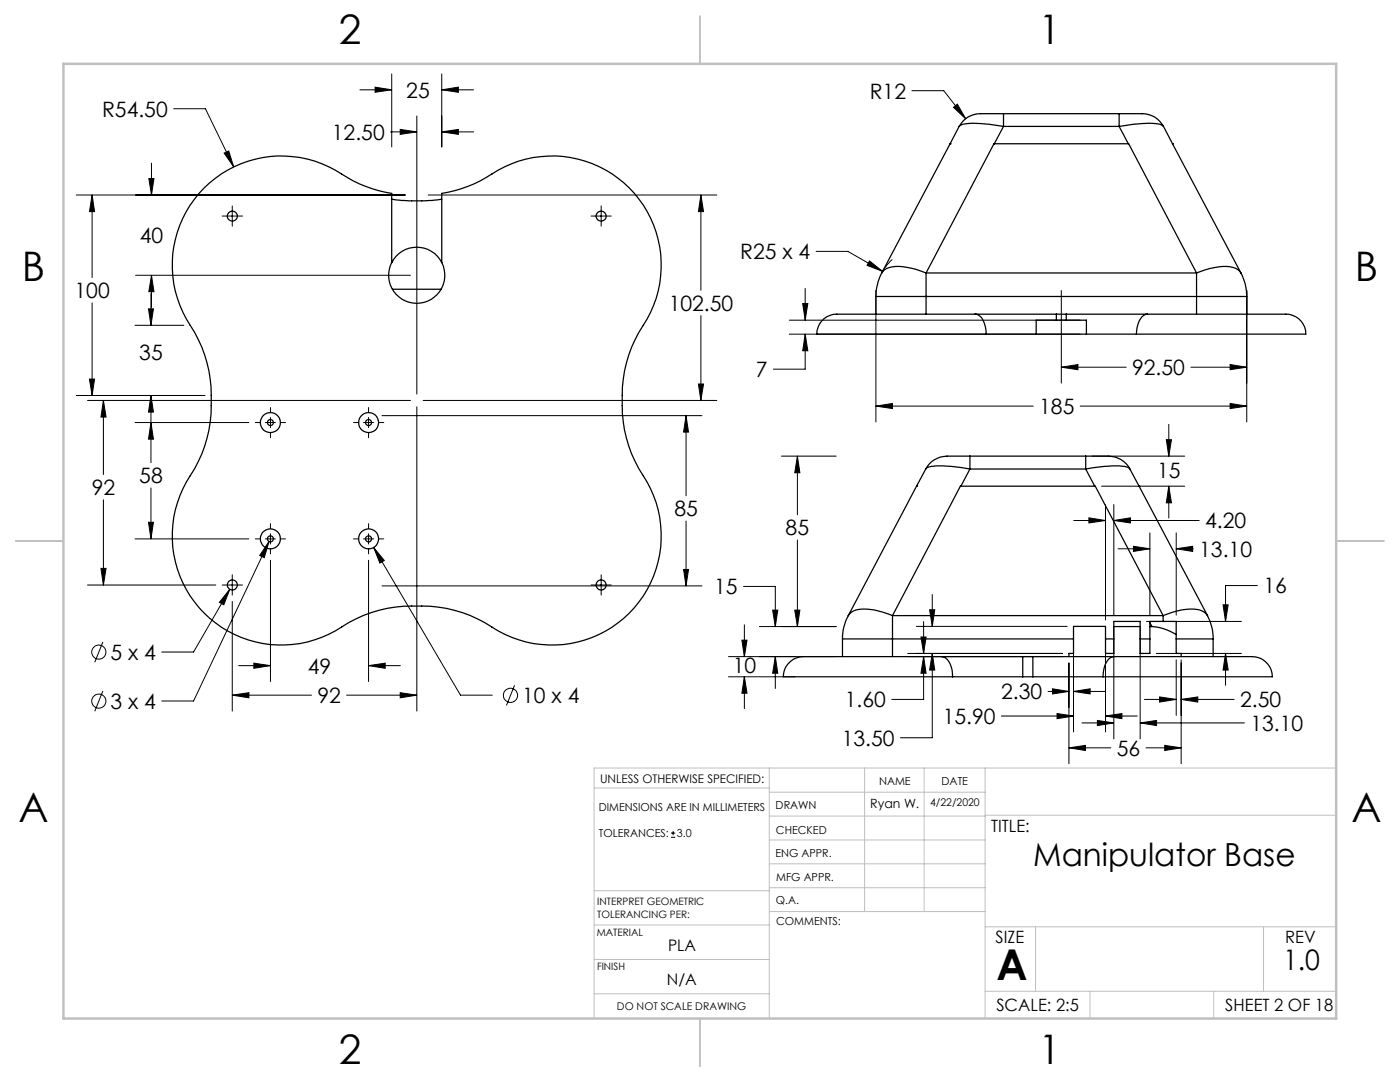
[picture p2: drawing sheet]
<svg xmlns="http://www.w3.org/2000/svg" width="279mm" height="216mm" viewBox="0 0 279 216" stroke-linecap="round" stroke-linejoin="round" font-family="sans-serif">
<g fill="none" stroke="#000" stroke-width=".2">
<path d="M71.8 17.9h6.4M74.9 17.4l3.3 .5-3.3 .5zM78.2 14.7v14.6M88.2 17.9l3.3-.5v1zM88.2 14.7v14.6M88.2 17.9h6.3M182 18.1h6.3l4.4 5.6M15.2 38.9h65.7M18.4 38.9l.5 3.3h-1zM18.4 38.9v16.5M29.7 35.6h1l-.5 3.3zM30.2 32.6v6.3"/>
<path d="M34.6 21.7h6.4l5.6 11.6M44.7 30.6l.9-.5 1 3.2zM77.9 26.3h5.3M79.9 25.8l3.3 .5-3.3 .5zM83.2 23.1v55.5M85.4 38.9h57.7M88.2 26.3l3.3-.5v1zM88.2 26.3h6.3M139.9 38.9l.5 3.3h-1zM139.9 38.9v19M190.3 21.4l.8-.6 1.6 2.9zM27.1 54.9h54.8"/>
<path d="M30.1 58.6v6.3M30.2 54.9l.5 3.3h-1zM30.2 54.9v6.4M44.3 43.1h4.1M46.4 41.1v4M118 43.1h4M120 41.1v4M160.7 57.5v6.4M162.9 50.2h6.3l6.9 4M173.5 52.1l2.6 2.1-3.1-1.2zM174.8 58v26.2M178.1 51.8l-1.5 1.6"/>
<path d="M211.8 58v18.4M248.8 58v26.2M15.2 78.9h25.7M17.5 79.9h64.4M17.9 75.6h1l-.5 3.3zM18.4 60.4v18.5M20.6 79.9l.6 3.3h-1.1zM20.6 79.9v14.8M27 64.9h9.7M29.6 61.6h1l-.5 3.3zM30.1 78.9l.5 3.3h-1zM30.1 78.9v13.4"/>
<path d="M84.5 79.9h58.6M139.4 76.6h1l-.5 3.3zM139.9 63v16.9M157.5 66.7h58M157.5 63.9h58M160.2 60.6h1l-.5 3.3zM160.7 66.7l.5 3.3h-1zM160.7 66.7v7h-6.4M211.8 73.3l3.3-.6v1.1zM211.8 73.3h13M237.7 73.3h11.1M245.5 72.7l3.3 .6-3.3 .5z"/>
<path d="M20.6 99.7v17M27 84.3h22.7M30.1 84.3l.5 3.3h-1zM30.1 97.4v10.1M50.9 84.3h1M53 84.3h2M54 81.3v1M54 83.3v2M54 86.4v.9M56 84.3h1M70.6 84.3h.9M72.5 84.3h2.1"/>
<path d="M73.6 81.3v1M73.6 83.3v2M73.6 86.4v.9M75.6 84.3h1M76.2 82.9h63.9M83.2 81.2v60.7M136.9 82.9l.5 3.3h-1zM136.9 82.9v16M156 91h10.9M159.1 91l.5 3.3h-1zM159.1 91v11.7M174.8 81l3.3-.5v1z"/>
<path d="M174.8 81h31.4M215.6 81h33.2M217.9 91h18.5M219.9 97h16.5M232.8 87.7h1l-.5 3.3zM233.3 97l.5 3.3h-1zM233.3 84.7v6.3M233.3 97v6.4M245.5 80.5l3.3 .5-3.3 .5zM17.5 116.7h25.6M20.1 113.4h1.1l-.6 3.3zM27 107.5h22.7"/>
<path d="M29.6 104.2h1l-.5 3.3zM44.3 116.7h4.1M45.9 117.6l-1.2 3.1-.9-.5zM45.9 117.6l-7.3 12.5h-6.3M46.4 114.7v4M50.9 107.5h1M53 107.5h2M53.7 108.1l-1 3.2-.9-.5zM53.7 108.1l-15.1 31.8h-6.3M54 104.5v1M54 106.5v2M54 109.5v1"/>
<path d="M54 111.8v24.2M56 107.5h1M70.6 107.5h.9M72.5 107.5h2.1M73.6 104.5v1M73.6 106.5v2M73.6 109.5v1M73.6 111.8v24.2M74.6 109.3l2.1 2.5-.9 .6zM74.6 109.3l17.3 29.4h6.3M75.6 107.5h1M76.2 116.9h63.9"/>
<path d="M118 116.7h4M120 114.7v4M136.4 113.6h1l-.5 3.3zM136.9 104v12.9M148.4 117h6.3v8M159.1 107.7v17.3M186.1 118.6v6.4M214.3 103.9h6.3M217.3 103.3l3.3 .6-3.3 .5zM220.6 100.7v23M222.3 103.9l3.3-.6v1.1zM222.3 100.7v22"/>
<path d="M222.3 103.9h17M223.1 109.5h6.4M226.2 109l3.3 .5-3.3 .5zM229.5 106.3v16.4M234.7 109.5l3.3-.5v1zM234.7 106.3v16.4M234.7 109.5h3.4M250.9 116.8h-6.3v7.2M20.5 137.9l-1.6 4M20.5 128.1l-1.6 4.1M46.4 138.7l3.3-.5v1zM46.4 120v21.9"/>
<path d="M46.4 138.7h15.8M47.6 132.8h6.4M50.7 132.3l3.3 .5-3.3 .6zM69.2 138.7h14M73.6 132.8l3.3-.5v1.1zM73.6 132.8h6.3M79.9 138.2l3.3 .5-3.3 .5zM102.7 136.7l-1.6 4.1M145.4 131h21.5M145.4 135h13.2M148.1 127.7h1l-.5 3.3zM148.6 135l.5 3.3h-1z"/>
<path d="M148.6 124.7v6.3M148.6 135v6.4M151.6 125h15.3M154.2 121.7h1l-.5 3.3zM154.7 131l.5 3.3h-1zM154.7 131v6.4M158.6 121.7h1l-.5 3.3zM181.2 131h30.9M181.2 130.4h30.9M182.9 125h30.1M183.8 127.1h1l-.5 3.3zM184.3 131l.5 3.3h-1z"/>
<path d="M184.3 131v8.6h-6.3M184.3 124v6.4M185.5 121.7h1l-.4 3.3zM186.1 130.4l.4 3.3h-1zM186.1 130.4v16.8h-6.4M209.2 138h4.1M210 137.4l3.3 .6-3.3 .5zM213.3 132.3v20.1M214.2 138l3.4-.6v1.1zM214.2 126.3v19.7M214.2 138h6.4M220.6 126.3v19.7"/>
<path d="M222.3 125.3v22.1M227.5 125.3v22.1M228.4 139.6h6.3M228.8 124h19M230.8 130.4h17M231.4 139.1l3.3 .5-3.3 .5zM234.7 131.7v11M235.7 139.6l3.3-.5v1zM235.7 139.6h10.6M235.7 131.7v20.7M244.1 120.7h1l-.5 3.3zM244.6 130.4l.5 3.3h-1z"/>
<path d="M244.6 130.4v6.3M199.8 142.9h14.4M211 142.4l3.2 .5-3.2 .5zM213.3 149.2l3.3-.5v1.1zM213.3 149.2h8.4M215.9 144.3h6.4M219 143.8l3.3 .5-3.3 .5zM220.6 142.9l3.3-.5v1zM220.6 142.9h6.4M227.5 144.3l3.3-.5v1zM227.5 144.3h20.9M228.7 149.2h7"/>
<path d="M232.4 148.7l3.3 .5-3.3 .6zM133.9 167.1h.9M133.9 166.2h.9M134.3 165.8v.9"/>
<circle cx="19.7" cy="130.1" r="1.41"/>
<circle cx="19.7" cy="139.9" r="1.41"/>
<circle cx="101.9" cy="138.8" r="1.41"/>
</g>
<g fill="none" stroke="#c0c0c0" stroke-width=".2">
<path d="M118.6 157.2h34.9M153.5 153.2v50M153.5 158.1h43.1M172.5 153.2v28.7M184.4 153.2v28.7M196.6 153.2v50M266.7 153.2h-148.1v50M118.6 177.7h35M153.5 167.6h43.1M153.5 162.8h43.1M153.5 172.4h43.1M153.5 177.1h43.1"/>
<path d="M196.6 162.7h70.1M118.6 198.3h34.9M118.6 191.5h34.9M118.6 184.6h35M153.6 181.9h43M196.6 197.8h70.1M196.6 184.9h70.1M206.7 184.9v12.9M217.5 197.8v5.4M242.2 197.8v5.4M252.2 184.9v12.9"/>
</g>
<path d="M139.7 3.2v9.5M3.1 107.9h9.6M266.7 107.9h9.5M139.7 203.2v9.6" fill="none" stroke="#c0c0c0" stroke-width=".25"/>
<path d="M12.7 12.7h254v190.5h-254z" fill="none" stroke="#c0c0c0" stroke-width=".5"/>
<path d="M174.8 81l3.3-.5v1zM245.5 80.5l3.3 .5-3.3 .5zM245.5 72.7l3.3 .6-3.3 .5zM211.8 73.3l3.3-.6v1.1zM160.7 66.7l.5 3.3h-1zM160.2 60.6h1l-.5 3.3zM190.3 21.4l2.4 2.3-1.6-2.9zM173.5 52.1l-.5 .9 3.1 1.2zM139.4 76.6h1l-.5 3.3zM139.9 38.9l.5 3.3h-1zM30.1 78.9l.5 3.3h-1zM29.6 61.6h1l-.5 3.3zM17.9 75.6h1l-.5 3.3zM18.4 38.9l.5 3.3h-1zM44.7 30.6l1.9 2.7-1-3.2zM30.2 54.9l.5 3.3h-1zM29.7 35.6h1l-.5 3.3zM74.9 17.4l3.3 .5-3.3 .5zM88.2 17.9l3.3-.5v1zM79.9 25.8l3.3 .5-3.3 .5zM88.2 26.3l3.3-.5v1zM136.4 113.6h1l-.5 3.3zM136.9 82.9l.5 3.3h-1zM53.7 108.1l-1.9 2.7 .9 .5zM50.7 132.3l3.3 .5-3.3 .6zM73.6 132.8l3.3-.5v1.1zM29.6 104.2h1l-.5 3.3zM30.1 84.3l.5 3.3h-1zM74.6 109.3l1.2 3.1 .9-.6zM79.9 138.2l3.3 .5-3.3 .5zM46.4 138.7l3.3-.5v1zM20.6 79.9l.6 3.3h-1.1zM20.1 113.4h1.1l-.6 3.3zM45.9 117.6l-2.1 2.6 .9 .5zM158.6 121.7h1l-.5 3.3zM159.1 91l.5 3.3h-1zM154.2 121.7h1l-.5 3.3zM154.7 131l.5 3.3h-1zM148.1 127.7h1l-.5 3.3zM148.6 135l.5 3.3h-1zM184.3 131l.5 3.3h-1zM183.8 127.1h1l-.5 3.3zM211 142.4l3.2 .5-3.2 .5zM220.6 142.9l3.3-.5v1zM219 143.8l3.3 .5-3.3 .5zM227.5 144.3l3.3-.5v1zM226.2 109l3.3 .5-3.3 .5zM234.7 109.5l3.3-.5v1zM244.1 120.7h1l-.5 3.3zM244.6 130.4l.5 3.3h-1zM185.5 121.7h1l-.4 3.3zM186.1 130.4l.4 3.3h-1zM235.7 139.6l3.3-.5v1zM231.4 139.1l3.3 .5-3.3 .5zM222.3 103.9l3.3-.6v1.1zM217.3 103.3l3.3 .6-3.3 .5zM210 137.4l3.3 .6-3.3 .5zM214.2 138l3.4-.6v1.1zM213.3 149.2l3.3-.5v1.1zM232.4 148.7l3.3 .5-3.3 .6zM233.3 97l.5 3.3h-1zM232.8 87.7h1l-.5 3.3z" fill="#000"/>
<g fill="none" stroke="#000" stroke-width=".25">
<path d="M78.2 39.8l3.5 .3 4.5-.1 2-.2M189.6 28.7h.1M189.6 28.7l-13.6 25.8M191.4 25.2a5 5 0 0 1 3.5-.6l2.5 .2 2.9 .4M191.4 25.2l-1.8 3.5M200.3 22.7v2.5M200.3 22.7h-3.3a5.5 5.5 0 0 0-5.6 2.5M200.3 25.2l-1.9 3.5M200.3 25.2h23M200.3 22.7h23M223.3 25.2a25.2 25.2 0 0 1 8.2-.4l.7 .4M223.3 22.7v2.5"/>
<path d="M223.3 22.7h3.4a5.5 5.5 0 0 1 5.5 2.5M223.3 25.2l1.9 3.5M232.2 25.2l1.8 3.5M234 28.7h.1M234 28.7l13.7 25.8M78.2 52.4v-13.8a27.1 27.1 0 0 1-11.3-4.7 21.9 21.9 0 0 0-27.3 4.8 21.9 21.9 0 0 0-.8 27.6 26.4 26.4 0 0 1 3.4 14.6 26.2 26.2 0 0 1-5 15.3 21.9 21.9 0 0 0 4.7 27.2 21.9 21.9 0 0 0 27.7 .8 26.4 26.4 0 0 1 14.6-3.3 26.2 26.2 0 0 1 15.2 5 21.9 21.9 0 0 0 27.3-4.7 21.9 21.9 0 0 0 .8-27.7 26.4 26.4 0 0 1-3.3-14.6 26.2 26.2 0 0 1 5-15.3 21.9 21.9 0 0 0-4.7-27.1 21.9 21.9 0 0 0-27.5-1.1 25.2 25.2 0 0 1-8.8 3.2v13.8M78.2 52.4a5.6 5.6 0 0 0 5 8.1 5.6 5.6 0 0 0 5-8.1M78.2 52.4a5.6 5.6 0 0 1 5-3.1 5.6 5.6 0 0 1 5 3.1M78.3 57.7h9.7M174.8 59.2h10M174.8 59.2v3.5M176 54.5a11 11 0 0 0-1.2 4.7"/>
<path d="M176 54.5a4.2 4.2 0 0 1 4.3-1.3l2.7 .6 1.8 .7M184.8 54.5v4.7M184.8 59.2v3.5M184.8 59.2h54M184.8 54.5h54M184.8 54.5l13.6-25.8h26.8l13.6 25.8M238.8 59.2h10M238.8 54.5v4.7M238.8 54.5a11.1 11.1 0 0 1 7.8-.9l1.1 .9M238.8 59.2v3.5M247.7 54.5a9.8 9.8 0 0 1 1.1 4.7M248.8 59.2v3.5"/>
<path d="M194.6 62.7h-26.1a7.2 7.2 0 0 0-3.5 .5 4 4 0 0 0-2 3.5h33.8M194.6 62.7a2.3 2.3 0 0 1 1.9 2l.3 2M194.6 62.7h16.2M196.8 66.7h10M206.8 66.7h10M210.8 62.7v1.2M210.8 63.9h-4v2.8M210.8 62.7h2M210.8 63.9h2M212.8 63.9h4v2.8M212.8 62.7v1.2M212.8 62.7h16.2"/>
<path d="M216.8 66.7h10M229 62.7h26.2a7.2 7.2 0 0 1 3.4 .5 4 4 0 0 1 2 3.5h-33.8M229 62.7a2.3 2.3 0 0 0-1.9 2l-.3 2M182.9 97h.1M182.9 97l-13.6 25.8M184.7 93.6l.2-.2a9.3 9.3 0 0 1 5-.3l3.7 .5M184.7 93.6l-1.8 3.4M193.6 91v2.6M193.6 91h-3.3a5.8 5.8 0 0 0-5.2 2l-.4 .6M193.6 93.6l-1.8 3.4M193.6 93.6h23.1M193.6 91h23.1"/>
<path d="M216.7 93.6a19.5 19.5 0 0 1 8.4-.3l.4 .3M216.7 91v2.6M216.7 91h3.3a5.9 5.9 0 0 1 5.2 2l.3 .6M216.7 93.6l1.8 3.4M225.5 93.6l1.8 3.4M227.3 97h.1M227.3 97l13.7 25.8M168.1 127.5h10M168.1 127.5v3.5M169.3 122.8a3.4 3.4 0 0 1 3.5-1.3l1.7 .2 3.6 1.1M169.3 122.8a9.5 9.5 0 0 0-1.2 4.7M178.1 122.8v4.7"/>
<path d="M178.1 127.5h36.1M178.1 122.8h54M178.1 127.5v3.5M178.1 122.8l13.6-25.8h26.9l13.5 25.8M187.9 131h-26.2a6.1 6.1 0 0 0-3.9 1 3.8 3.8 0 0 0-1.4 3h33.7M187.9 131a3.2 3.2 0 0 1 2.2 3.3v.7M187.9 131h16.2M190.1 135h14M204.1 131v4M204.1 131h2M204.1 135h2M206.1 131v4"/>
<path d="M206.1 131h16.2M206.1 135h14M214.2 127.5v-2.5h6.4v2.5M214.2 127.5v2.9h-.9v.6M220.6 127.5h1.7M220.6 127.5v2.9h1.7v-2.9M222.3 127.5v-3.5h5.2v3.5M222.3 125h5.2M222.3 131h26.2a6.1 6.1 0 0 1 4 1 3.8 3.8 0 0 1 1.4 3h-33.8M222.3 131a3.2 3.2 0 0 0-2.1 3.3l-.1 .7M227.5 127.5h2M227.5 127.5v2.9h2v-2.9"/>
<path d="M229.5 125h.4M229.5 124.3l.4 .7M229.9 125a10.5 10.5 0 0 1 4.8 1.6M232.1 122.8v1.2M232.1 124h-2.6v3.5M232.1 122.8a11 11 0 0 1 7.8-.9l.5 .3 .6 .6M232.1 124h2.6v3.5M234.7 127.5h7.4M234.7 127.5v2.9h1v.6M241 122.8a10 10 0 0 1 1.1 4.7M242.1 127.5v3.5"/>
<circle cx="46.4" cy="43.1" r="1"/>
<circle cx="120" cy="43.1" r="1.01"/>
<circle cx="54" cy="84.3" r="2"/>
<circle cx="54" cy="84.3" r=".6"/>
<circle cx="73.6" cy="84.3" r=".6"/>
<circle cx="73.6" cy="84.3" r="1.99"/>
<circle cx="46.4" cy="116.7" r="1"/>
<circle cx="54" cy="107.5" r="2.02"/>
<circle cx="54" cy="107.5" r=".6"/>
<circle cx="73.5" cy="107.5" r=".6"/>
<circle cx="73.6" cy="107.5" r="2.01"/>
<circle cx="120" cy="116.7" r="1.01"/>
</g>
<text font-size="8.5" x="198.9" y="195.5">A</text>
<g font-size="8.1">
<text x="67.6" y="8.9">2</text>
<text x="207.3" y="8.9">1</text>
<text x="4.4" y="56.2">B</text>
<text x="270.4" y="56.2">B</text>
<text x="3.7" y="164.1">A</text>
<text x="269.7" y="164.1">A</text>
<text x="67.6" y="212.4">2</text>
<text x="207.3" y="212.4">1</text>
</g>
<text font-size="6.3" x="206.2" y="172.9">Manipulator Base</text>
<text font-size="5.6" x="256.1" y="193.5">1.0</text>
<g font-size="4.2">
<text x="20.4" y="23.3">R54.50</text>
<text x="81.1" y="19.5">25</text>
<text x="173.6" y="19.7">R12</text>
<text x="66.2" y="27.9">12.50</text>
<text x="27.9" y="48.6">40</text>
<text x="147.7" y="51.7">R25 x 4</text>
<text x="14.9" y="59.5">100</text>
<text x="133.5" y="62">102.50</text>
<text x="27.8" y="71.9">35</text>
<text x="150.8" y="75.2">7</text>
<text x="225.9" y="74.8">92.50</text>
<text x="207.4" y="82.6">185</text>
<text x="230.9" y="95.4">15</text>
<text x="18.3" y="98.8">92</text>
<text x="27.8" y="96.4">58</text>
<text x="134.6" y="103">85</text>
<text x="156.8" y="106.8">85</text>
<text x="240.5" y="105.4">4.20</text>
<text x="239.3" y="111.1">13.10</text>
<text x="142.5" y="118.6">15</text>
<text x="252.1" y="118.4">16</text>
<text x="22.1" y="131.7">5 x 4</text>
<text x="61.4" y="134.4">49</text>
<text x="146.2" y="134.3">10</text>
<text x="22.1" y="141.4">3 x 4</text>
<text x="63.3" y="140.3">92</text>
<text x="104.2" y="140.3">10 x 4</text>
<text x="168.6" y="141.2">1.60</text>
<text x="199.8" y="139.6">2.30</text>
<text x="247.5" y="141.2">2.50</text>
<text x="168" y="148.8">13.50</text>
<text x="188.1" y="144.5">15.90</text>
<text x="249.6" y="145.8">13.10</text>
<text x="222.9" y="150.8">56</text>
</g>
<g font-size="3.4">
<text x="197.8" y="166">TITLE:</text>
<text x="198.7" y="188.1">SIZE</text>
<text x="256.5" y="188.2">REV</text>
<text x="198.8" y="201.7">SCALE: 2:5</text>
<text x="244.5" y="201.7">SHEET 2 OF 18</text>
</g>
<g font-size="3.2">
<text x="133.3" y="189.8">PLA</text>
<text x="133.1" y="196.6">N/A</text>
</g>
<text font-size="2.5" x="173.7" y="161.3">Ryan W.</text>
<text font-size="2.4" x="119.8" y="156.2">UNLESS OTHERWISE SPECIFIED:</text>
<g font-size="2.2">
<text x="119.5" y="161.8">DIMENSIONS ARE IN MILLIMETERS</text>
<text x="154.8" y="161.4">DRAWN</text>
<text x="175.4" y="156.6">NAME</text>
<text x="187.9" y="156.7">DATE</text>
<text x="119.5" y="167.1">TOLERANCES:</text>
<text x="135.1" y="167.1">3.0</text>
<text x="154.9" y="166.3">CHECKED</text>
<text x="154.8" y="171">ENG APPR.</text>
<text x="154.9" y="175.7">MFG APPR.</text>
<text x="154.9" y="180.4">Q.A.</text>
<text x="154.9" y="184.6">COMMENTS:</text>
</g>
<g font-size="2.1">
<text x="185.6" y="160.7">4/22/2020</text>
<text x="123.1" y="201.6">DO NOT SCALE DRAWING</text>
</g>
<g font-size="2">
<text x="119.2" y="180.6">INTERPRET GEOMETRIC</text>
<text x="119.2" y="183.1">TOLERANCING PER:</text>
<text x="119.1" y="186.7">MATERIAL</text>
<text x="119.1" y="193.5">FINISH</text>
</g>
</svg>
